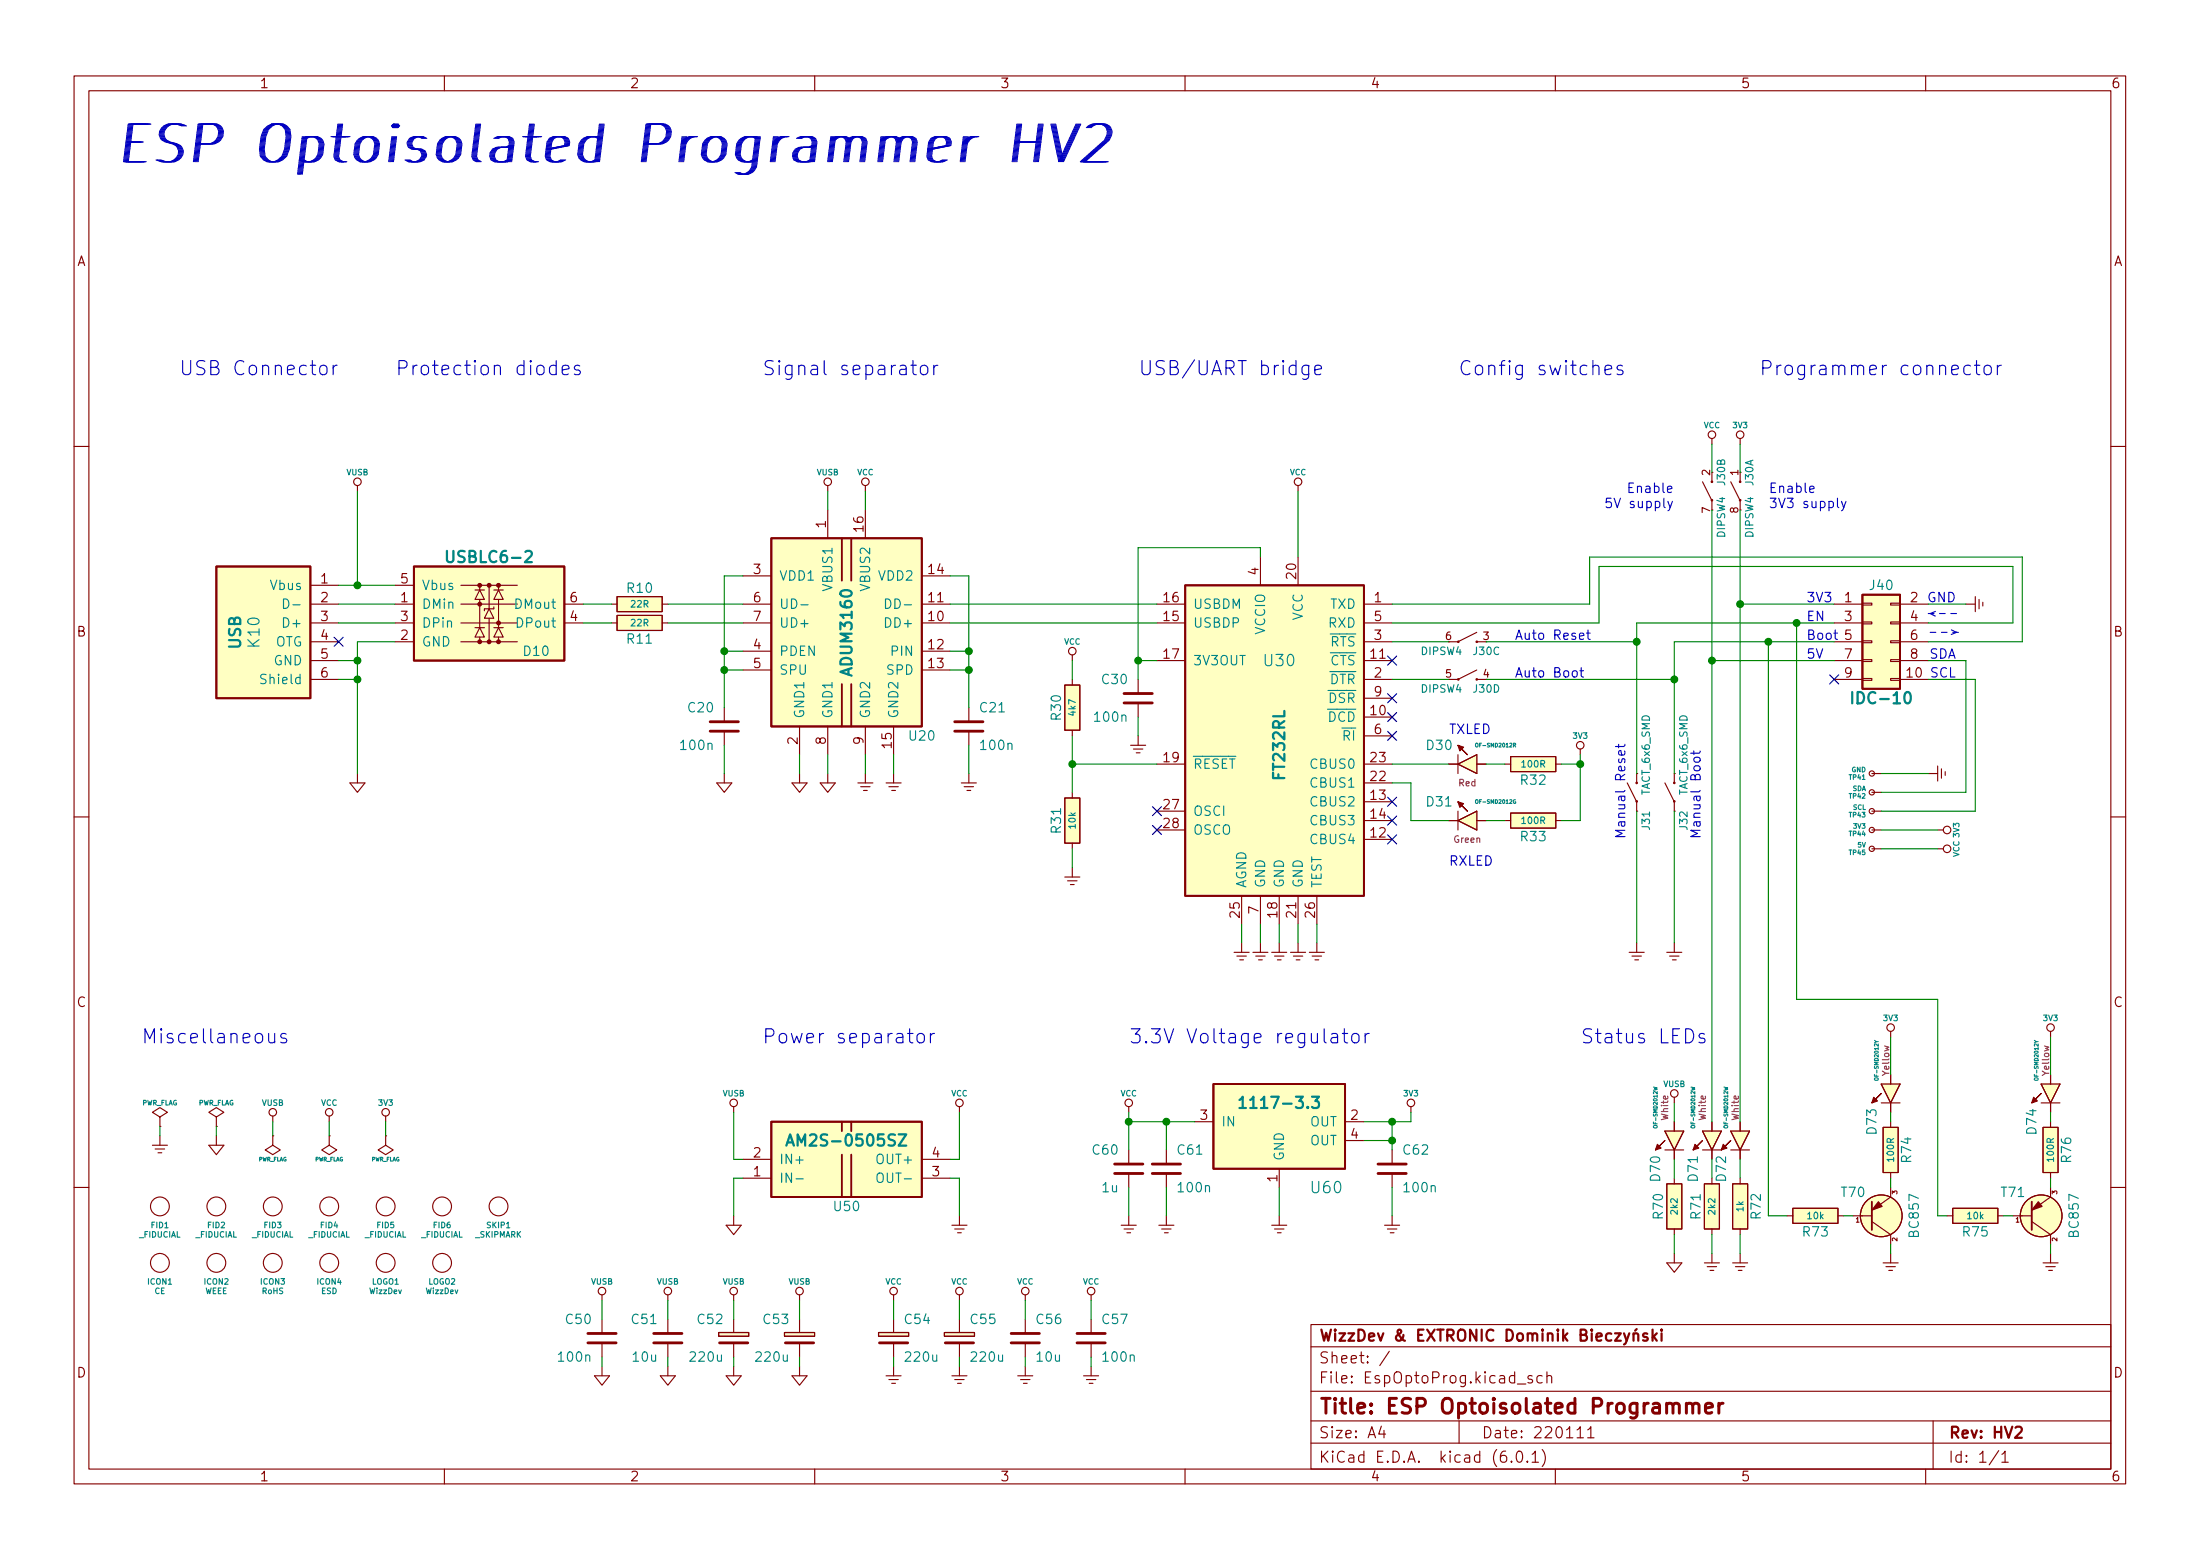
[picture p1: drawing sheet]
<svg xmlns="http://www.w3.org/2000/svg" width="297mm" height="210mm" viewBox="0 0 297 210" stroke-linecap="round" stroke-linejoin="round" font-family="sans-serif">
<g fill="none" stroke="#840000" stroke-width=".15">
<path d="M10 10.2h277v190.1h-277zM12 12.2h273v186.1h-273zM60 10.2v2M110 10.2v2M160 10.2v2M210 10.2v2M260 10.2v2M231.1 59.2v.7M234.9 59.2v.7M10 60.2h2M41.9 79h3.8M48.3 65.5v.8"/>
<path d="M53.3 79h2.6M62.2 79h7.6M64.1 79.6h1.3M64.8 79.6l.6 1.3h-1.3zM64.8 79v.6M66 79v3.2M66.7 79.6h1.2M67.3 79.6l.6 1.3h-1.2zM67.3 79v.6M100.3 77.7h3.8M111.8 65.5v.8M111.8 68.8v3.8"/>
<path d="M116.8 65.5v.8M116.8 68.8v3.8M124.5 77.7h3.8M170.2 75.2v3.8M175.3 65.5v.8M175.3 75.2v3.8M229.9 65l1.2 2.6v1.2M231.1 63.7v1.3M233.7 65l1.2 2.6v1.2M234.9 63.7v1.3M285 60.2h2M41.9 81.5h3.8"/>
<path d="M41.9 91.7h3.8M41.9 84.1h3.8M41.9 86.6h3.8M41.9 89.1h3.8M53.3 81.5h2.6M53.3 84.1h2.6M53.3 86.6h2.6M62.2 81.5h7.6M62.2 84.1h7.6M62.2 86.6h7.6M64.1 84.7h1.3M64.8 84.7l.6 1.3h-1.3z"/>
<path d="M64.8 80.9v3.8M64.8 86v.6M66 82.2l.7 1.2h-1.3zM66 83.4v3.2M66.7 84.7h1.2M66.7 81.9v.3h-1.3v.2M67.3 84.7l.6 1.3h-1.2zM67.3 80.9v3.8M67.3 86v.6M76.2 81.5h2.5M76.2 84.1h2.5M82.5 81.5h.8"/>
<path d="M82.5 84.1h.8M83.3 83.1h6.1v2h-6.1zM83.3 80.5h6.1v2h-6.1zM89.4 81.5h.8M89.4 84.1h.8M97.8 95.5v1.9M97.8 98.7v1.9M100.3 81.5h3.8M100.3 84.1h3.8M100.3 87.9h3.8M100.3 90.4h3.8M107.9 98v3.8"/>
<path d="M111.8 98v3.8M116.8 98v3.8M120.6 98v3.8M124.5 81.5h3.8M124.5 84.1h3.8M124.5 87.9h3.8M124.5 90.4h3.8M130.8 95.5v1.9M130.8 98.7v1.9M143.8 92.5h2v6h-2zM144.8 88.4v.7M144.8 91.7v.8"/>
<path d="M144.8 98.5v.8M153.7 99.3v1.3zM153.7 91.7v1.9M153.7 94.9v1.9M156.2 81.5h3.8M156.2 84.1h3.8M156.2 89.1h3.8M184.1 81.5h3.9M184.1 91.7h3.9M184.1 84.1h3.9M184.1 86.6h3.9M184.1 89.1h3.9"/>
<path d="M184.1 96.8h3.9M184.1 99.3h3.9M184.1 94.2h3.9M199.4 90.4l-2.6 1.3h-1.2M199.4 91.7h1.3M199.4 85.3l-2.6 1.3h-1.2M199.4 86.6h1.3M247.6 81.5h3.9M247.6 91.7h3.9M247.6 84.1h3.9M247.6 86.6h3.9M247.6 89.1h3.9"/>
<path d="M251.5 91.6h1.2v.2h-1.2zM251.5 89h1.2v.3h-1.2zM251.5 86.5h1.2v.2h-1.2zM251.5 83.9h1.2v.3h-1.2zM251.5 81.4h1.2v.3h-1.2zM255.3 91.6h1.2v.2h-1.2zM255.3 89h1.2v.3h-1.2zM255.3 86.5h1.2v.2h-1.2zM255.3 83.9h1.2v.3h-1.2zM255.3 81.4h1.2v.3h-1.2zM256.5 81.5h3.8M256.5 91.7h3.8"/>
<path d="M256.5 84.1h3.8M256.5 86.6h3.8M256.5 89.1h3.8M265.4 81.5h1.3zM266.7 80.5v2M267.2 80.9v1.3M267.7 81.3v.5zM10 110.2h2M47.2 105.7h2.1l-1 1.2zM48.3 104.4v1.3zM96.8 105.7h2l-1 1.2zM97.8 104.4v1.3z"/>
<path d="M106.9 105.7h2.1l-1.1 1.2zM107.9 104.4v1.3zM110.7 105.7h2.1l-1 1.2zM111.8 104.4v1.3zM115.8 105.7h2.1M116.2 106.2h1.3M116.6 106.7h.5zM116.8 104.4v1.3zM119.6 105.7h2.1M120 106.2h1.3M120.4 106.7h.5zM120.6 104.4v1.3z"/>
<path d="M129.8 105.7h2M130.2 106.2h1.2M130.6 106.7h.5zM130.8 104.4v1.3zM143.8 107.7h2v6.1h-2zM143.8 118.4h2M144.1 118.9h1.3M144.5 119.4h.5zM144.8 117.1v1.3zM144.8 106.9v.8M144.8 113.8v.7M152.7 100.6h2"/>
<path d="M153 101.1h1.3M153.4 101.6h.5zM156.2 103.1h3.8M156.2 112h3.8M156.2 109.5h3.8M184.1 105.7h3.9M184.1 103.1h3.9M184.1 113.3h3.9M184.1 108.2h3.9M184.1 110.7h3.9M195.6 103.1h1.2zM195.6 110.7h1.2z"/>
<path d="M196.8 103.1l2.6-1.3v2.6zM196.8 110.7l2.6-1.2v2.5zM196.8 101.8v2.6M196.8 109.5v2.5M199.4 103.1h1.3zM199.4 110.7h1.3zM203.2 103.1h.8M203.2 110.7h.8M204 102.1h6.1v2h-6.1zM204 109.7h6.1v2.1h-6.1zM210.1 103.1h.7M210.1 110.7h.7"/>
<path d="M213.4 101.1v.7M219.7 105.7l1.3 2.5v1.3M221 104.4v1.3M221 104.4h.1M221 109.5h.1M224.8 105.7l1.3 2.5v1.3M226.1 104.4v1.3M226.1 104.4h.1M226.1 109.5h.1M252.7 106.9h1.3M252.7 104.4h1.3M252.7 112h1.3"/>
<path d="M252.7 109.5h1.3M252.7 114.5h1.3M260.3 104.4h1.3zM261.6 112h.8M261.6 114.5h.8M261.6 103.4v2M262.1 103.8v1.2M262.6 104.1v.5zM285 110.2h2M166.6 128.5h2.1M167 129h1.3M167.4 129.5h.5z"/>
<path d="M167.6 127.2v1.3zM167.6 120.9v3.8M169.2 128.5h2M169.5 129h1.3M169.9 129.5h.5zM170.2 127.2v1.3zM170.2 120.9v3.8M171.7 128.5h2M172.1 129h1.3M172.5 129.5h.5zM172.7 127.2v1.3zM172.7 120.9v3.8"/>
<path d="M174.2 128.5h2.1M174.6 129h1.3M175 129.5h.5zM175.3 127.2v1.3zM175.3 120.9v3.8M176.8 128.5h2M177.2 129h1.2M177.5 129.5h.6zM177.8 127.2v1.3zM177.8 120.9v3.8M220 128.5h2M220.3 129h1.3"/>
<path d="M220.7 129.5h.5zM221 127.2v1.3zM225 128.5h2.1M225.4 129h1.3M225.8 129.5h.5zM226.1 127.2v1.3zM255.3 139.2v.7M276.9 139.2v.7M20.6 154.6h2M21 155.1h1.2M21.3 155.6h.5zM21.6 153.3v1.3z"/>
<path d="M21.6 150.7l1-.6-1-.6-1 .6 1 .6v1.3M21.6 152h.1M28.2 154.6h2l-1 1.2zM29.2 153.3v1.3zM29.2 150.7l1-.6-1-.6-1 .6 1 .6v1.3M29.2 152h.1M36.8 150.6v.8M36.8 153.3v1.3l1 .6-1 .6-1-.6 1-.6M36.8 153.3h.1M44.4 153.3v1.3l1.1 .6-1.1 .6-1-.6 1-.6M44.4 153.3h.1M44.4 150.6v.8"/>
<path d="M52.1 150.6v.8M52.1 153.3v1.3l1 .6-1 .6-1-.6 1-.6M52.1 153.3h.1M99.1 149.3v.8M100.3 159h3.8M100.3 156.5h3.8M124.5 159h3.8M124.5 156.5h3.8M129.5 149.3v.8M152.4 149.3v.8M152.4 155.2v1.9M152.4 158.4v1.9"/>
<path d="M157.5 155.2v1.9M157.5 158.4v1.9M161.3 151.4h2.5M172.7 157.7v2.6M181.6 151.4h2.5M181.6 153.9h2.5M188 155.2v1.9M188 158.4v1.9M190.5 149.3v.8M224.8 152.6h2.5l-1.2 2.6zM224.8 155.2h2.5M225 159.8h2.1v6.1h-2.1z"/>
<path d="M226.1 148.1v.7M226.1 151.4v1.2zM226.1 155.2v1.3zM226.1 159v.8M229.9 152.6h2.5l-1.3 2.6zM229.9 155.2h2.5M230.1 159.8h2.1v6.1h-2.1zM231.1 151.4v1.2zM231.1 155.2v1.3zM231.1 159v.8M233.7 152.6h2.5l-1.3 2.6zM233.7 155.2h2.5"/>
<path d="M233.9 159.8h2.1v6.1h-2.1zM234.9 151.4v1.2zM234.9 155.2v1.3zM234.9 159v.8M254 146.3h2.5l-1.2 2.5zM254 148.8h2.5M254.3 152.1h2v6.1h-2zM255.3 145v1.3zM255.3 148.8v1.3zM255.3 151.4v.7M255.3 158.2v.8M275.6 146.3h2.5l-1.2 2.5z"/>
<path d="M275.6 148.8h2.5M275.8 152.1h2.1v6.1h-2.1zM276.9 145v1.3zM276.9 148.8v1.3zM276.9 151.4v.7M276.9 158.2v.8M10 160.2h2M81.3 174.7v.8M81.3 178v2M90.2 174.7v.8M90.2 178v2M97 179.8h4.1v.5h-4.1z"/>
<path d="M98 165.3h2.1l-1 1.3zM99.1 164.1v1.2zM99.1 174.7v.8M99.1 178v1.8M105.9 179.8h4.1v.5h-4.1zM107.9 174.7v.8M107.9 178v1.8M118.6 179.8h4.1v.5h-4.1zM120.6 174.7v.8M120.6 178v1.8M127.5 179.8h4.1v.5h-4.1zM128.5 165.3h2.1"/>
<path d="M128.9 165.9h1.3M129.3 166.4h.5zM129.5 164.1v1.2zM129.5 174.7v.8M129.5 178v1.8M138.4 174.7v.8M138.4 178v2M147.3 174.7v.8M147.3 178v2M151.4 165.3h2M151.8 165.9h1.2M152.1 166.4h.6z"/>
<path d="M152.4 164.1v1.2zM156.5 165.3h2M156.8 165.9h1.3M157.2 166.4h.5zM157.5 164.1v1.2zM171.7 165.3h2M172.1 165.9h1.3M172.5 166.4h.5zM172.7 164.1v1.2zM177 178.8h108v19.5h-108zM186.9 165.3h2.1M187.3 165.9h1.3"/>
<path d="M187.7 166.4h.5zM188 164.1v1.2zM225 170.4h2.1l-1 1.3zM226.1 169.2v1.2zM226.1 165.9v.7M230.1 170.4h2.1M230.5 170.9h1.3M230.9 171.4h.5zM231.1 169.2v1.2zM231.1 165.9v.7M233.9 170.4h2.1M234.3 170.9h1.3"/>
<path d="M234.7 171.4h.5zM234.9 169.2v1.2zM234.9 165.9v.7M241.3 164.1h.8M242.1 163.1h6.1v2h-6.1zM248.2 164.1h.7M250.2 164.1h1.3M251.2 164.1h1.5M252.7 164.8l2.6 1.8v1.3M254.3 170.4h2M254.6 170.9h1.3M255 171.4h.5z"/>
<path d="M255.3 169.2v1.2zM255.3 160.3v1.2l-1.8 1.3M262.9 164.1h.8M263.7 163.1h6v2h-6zM269.7 164.1h.8M271.8 164.1h1.2M272.8 164.1h1.5M274.3 164.8l2.6 1.8v1.3M275.8 170.4h2.1M276.2 170.9h1.3M276.6 171.4h.5zM276.9 169.2v1.2z"/>
<path d="M276.9 160.3v1.2l-1.8 1.3M285 160.2h2M60 198.3v2M80.3 185.7h2l-1 1.2zM81.3 184.4v1.3zM81.3 181.2v1.9M89.2 185.7h2l-1 1.2zM90.2 184.4v1.3zM90.2 181.2v1.9M98 185.7h2.1l-1 1.2zM99.1 184.4v1.3zM99.1 181.2v1.9"/>
<path d="M106.9 185.7h2.1l-1.1 1.2zM107.9 184.4v1.3zM107.9 181.2v1.9M110 198.3v2M119.6 185.7h2.1M120 186.2h1.3M120.4 186.7h.5zM120.6 184.4v1.3zM120.6 181.2v1.9M128.5 185.7h2.1M128.9 186.2h1.3M129.3 186.7h.5z"/>
<path d="M129.5 184.4v1.3zM129.5 181.2v1.9M137.4 185.7h2M137.8 186.2h1.3M138.2 186.7h.5zM138.4 184.4v1.3zM138.4 181.2v1.9M146.3 185.7h2M146.7 186.2h1.3M147.1 186.7h.5zM147.3 184.4v1.3zM147.3 181.2v1.9"/>
<path d="M160 198.3v2M177 194.8h108M177 191.8h108M177 187.8h108M177 181.8h108M186.5 192.5l-.4 1h1M186.9 193v1M187.6 182.4l-1.3 1.9M197 191.8v3M204.1 197.2v.1h-.1l.1-.1v.1M204.9 186.8h1.1M204.9 195.9a.36 .36 0 0 1 .6 .2 .77 .77 0 0 1-.4 1.2 1 1 0 0 1-.2-1.4z"/>
<path d="M206.2 197.2l.1 .1h-.1h-.1l.1-.1v.1M206.9 196.3l.4-.5v1.5M206.9 197.3h.8M206.9 185.7l-.4-.1-.2 .2 .1 .3 .5 .1v.1v.3h-.2h-.4M208.2 195.6a1.72 1.72 0 0 1 0 2.3M208.2 185.7l-.4-.1-.3 .3v.4l.1 .3h.2h.4M208.9 185.8a.37 .37 0 0 1 .6 0v.8M208.9 185.1v1.5M210 198.3v2M212.9 193l.5-.5v1.5M212.9 194h.9M214.4 193l.4-.5v1.5"/>
<path d="M214.4 194h.8M260 198.3v2M261 191.8v6.5M269.9 195.8l-1.3 1.9M270.3 196.3l.4-.5v1.5M270.3 197.3h.9"/>
<circle cx="231.1" cy="58.7" r=".51"/>
<circle cx="235" cy="58.7" r=".51"/>
<circle cx="48.3" cy="65" r=".51"/>
<circle cx="111.8" cy="65" r=".51"/>
<circle cx="116.8" cy="65" r=".51"/>
<circle cx="175.3" cy="65" r=".51"/>
<circle cx="144.8" cy="87.9" r=".51"/>
<circle cx="213.4" cy="100.6" r=".51"/>
<circle cx="252.7" cy="112" r=".36"/>
<circle cx="252.7" cy="106.9" r=".36"/>
<circle cx="252.7" cy="104.4" r=".36"/>
<circle cx="252.7" cy="109.5" r=".36"/>
<circle cx="252.7" cy="114.5" r=".36"/>
<circle cx="262.9" cy="112" r=".51"/>
<circle cx="262.9" cy="114.5" r=".51"/>
<circle cx="255.3" cy="138.7" r=".51"/>
<circle cx="276.9" cy="138.7" r=".51"/>
<circle cx="36.8" cy="150.1" r=".51"/>
<circle cx="44.5" cy="150.1" r=".51"/>
<circle cx="52.1" cy="150.1" r=".51"/>
<circle cx="99.1" cy="148.8" r=".51"/>
<circle cx="129.5" cy="148.8" r=".51"/>
<circle cx="152.4" cy="148.8" r=".51"/>
<circle cx="190.5" cy="148.8" r=".51"/>
<circle cx="226.1" cy="147.6" r=".51"/>
<circle cx="21.6" cy="170.4" r="1.27"/>
<circle cx="21.6" cy="162.8" r="1.27"/>
<circle cx="29.2" cy="170.4" r="1.27"/>
<circle cx="29.2" cy="162.8" r="1.27"/>
<circle cx="36.8" cy="162.8" r="1.27"/>
<circle cx="36.8" cy="170.4" r="1.27"/>
<circle cx="44.4" cy="170.4" r="1.27"/>
<circle cx="44.4" cy="162.8" r="1.27"/>
<circle cx="52.1" cy="162.8" r="1.27"/>
<circle cx="52.1" cy="170.4" r="1.27"/>
<circle cx="59.7" cy="170.4" r="1.27"/>
<circle cx="59.7" cy="162.8" r="1.27"/>
<circle cx="67.3" cy="162.8" r="1.27"/>
<circle cx="81.3" cy="174.2" r=".51"/>
<circle cx="90.2" cy="174.2" r=".51"/>
<circle cx="99.1" cy="174.2" r=".51"/>
<circle cx="108" cy="174.2" r=".51"/>
<circle cx="120.7" cy="174.2" r=".51"/>
<circle cx="129.5" cy="174.2" r=".51"/>
<circle cx="138.4" cy="174.2" r=".51"/>
<circle cx="147.3" cy="174.2" r=".51"/>
<circle cx="254" cy="164.1" r="2.82"/>
<circle cx="275.6" cy="164.1" r="2.82"/>
</g>
<g fill="none" stroke="#840000" stroke-width=".3">
<path d="M178.4 179.4l.4 1.5 .3-1 .2 1 .4-1.5M180.3 179.4l-.1 .1 .1 .1v-.1v-.1v.2M180.3 179.9v1M180.8 179.9h.8l-.8 1h.8M182.1 179.9h.7l-.7 1h.7M183.4 179.4a.79 .79 0 0 1 .9 .5 .79 .79 0 0 1-.3 1h-.6zM186.1 179.9l.3 1 .4-1M192.2 179.4h-.7v1.5h.7M192.7 179.4l1 1.5M193.7 179.4l-1 1.5M194.1 179.4h.8M194.5 179.4v1.5"/>
<path d="M197.1 179.5a.5 .5 0 0 1 .5 0 .5 .5 0 0 1 .2 .4v.5a.5 .5 0 0 1-.5 .6 .5 .5 0 0 1-.5-.6v-.5zM199.3 179.4v1.5l-.8-1.5v1.5M200.1 179.4v1.5M201.6 179.6a.6 .6 0 0 0-.7 0 .6 .6 0 0 0-.2 .7 .56 .56 0 0 0 .3 .6 .56 .56 0 0 0 .6-.1M203.4 179.4a.79 .79 0 0 1 .9 .5 .79 .79 0 0 1-.3 1h-.6zM206.3 179.9v1M208.3 179.4l-.1 .1 .1 .1v-.1v-.1v.2M208.3 179.9v1M209 179.9v1M210.3 179.4v.1v.1l.1-.1-.1-.1v.2M210.3 179.9v1M211.1 179.4v1.5"/>
<path d="M211.6 179.9l-.5 .6M214.9 179.4l-.1 .1 .1 .1 .1-.1-.1-.1v.2M214.9 179.9v1M218.1 179.9h.7l-.7 1h.7M219.3 179.9l.3 1M220 179.9l-.5 1.4-.2 .1M220.6 179.9v1M221 179.4l-.2 .2M223.1 179.4v1.5M223.7 179.9l-.6 .6M224.3 179.4v.1v.1l.1-.1-.1-.1v.2M224.3 179.9v1"/>
<path d="M184.8 180.4l.8-.1-.1-.3-.4-.1-.3 .2 .1 .8h.2h.4M189.5 180.1l-.1 .4-.2 .3a.41 .41 0 0 1-.6 0 .41 .41 0 0 1 0-.6l.6-.5-.1-.2-.1-.1-.2 .1a.56 .56 0 0 0 .1 .7 1.06 1.06 0 0 0 .8 .7M191.5 180.1h.5M195.4 180.2h.6a.41 .41 0 0 0 .3-.4 .41 .41 0 0 0-.3-.4h-.6v1.5M195.8 180.2l.5 .7M204.9 180.1a.41 .41 0 0 1 .4-.2 .41 .41 0 0 1 .3 .3v.4a.41 .41 0 0 1-.4 .3 .41 .41 0 0 1-.4-.3zM206.3 180.1a.37 .37 0 0 1 .6 0v.8M206.9 180.1l.2-.2 .4 .1 .1 .9M209 180.1a.37 .37 0 0 1 .6 0v.8M211.2 180.4l.4 .5M213.4 180.1h.7a.36 .36 0 0 0 .1-.4 .36 .36 0 0 0-.3-.3h-.5v1.5h.6a.4 .4 0 0 0 .3-.4 .4 .4 0 0 0-.4-.4M215.6 180.4l.7-.1-.1-.3-.4-.1-.2 .2v.8h.2h.4"/>
<path d="M217.6 180l-.5-.1-.3 .3v.4l.2 .3h.1h.5M220.6 180.1a.37 .37 0 0 1 .6 0v.8M222.4 180l-.3-.1-.3 .2 .1 .3 .5 .1 .1 .1-.1 .3h-.1h-.5M223.3 180.4l.4 .5M272.1 192.7l.2-.2 .5 .1a.4 .4 0 0 1 .1 .6l-.8 .8h.9"/>
</g>
<path d="M227.7 189.6a.5 .5 0 0 1 .8 .1v1M227.7 189.4v1.3M228.5 189.7l.3-.3 .5 .1 .1 .2v1M230.3 190l.9-.1-.1-.4-.6-.1-.2 .3v.7l.1 .2 .1 .1 .6-.1M232.1 189.4v1.3M232.6 189.4a.51 .51 0 0 0-.5 .4" fill="none" stroke="#840000" stroke-width=".4"/>
<g fill="#ffffc2" stroke="#ffffc2" stroke-width=".14">
<path d="M143.8 107.7h2v6.1h-2z"/>
<path d="M118.6 179.8h4.1v.5h-4.1z"/>
<path d="M251.5 80.3h5v12.7h-5z"/>
<path d="M225 159.8h2.1v6.1h-2.1z"/>
<path d="M233.9 159.8h2.1v6.1h-2.1z"/>
<path d="M233.7 152.6h2.5z"/>
<path d="M233.7 152.6h2.5l-1.3 2.6z"/>
<path d="M229.9 152.6h2.5z"/>
<path d="M229.9 152.6h2.5l-1.3 2.6z"/>
<path d="M263.7 163.1h6v2h-6z"/>
<path d="M143.8 92.5h2v6h-2z"/>
<path d="M254.3 152.1h2v6.1h-2z"/>
<path d="M254 146.3h2.5z"/>
<path d="M254 146.3h2.5l-1.2 2.5z"/>
<path d="M275.8 152.1h2.1v6.1h-2.1z"/>
<path d="M275.6 146.3h2.5z"/>
<path d="M275.6 146.3h2.5l-1.2 2.5z"/>
<path d="M242.1 163.1h6.1v2h-6.1z"/>
<path d="M104.1 72.6h20.4v25.4h-20.4z"/>
<path d="M230.1 159.8h2.1v6.1h-2.1z"/>
<path d="M199.4 101.8v2.6z"/>
<path d="M196.8 103.1l2.6-1.3v2.6z"/>
<path d="M204 102.1h6.1v2h-6.1z"/>
<path d="M163.8 146.3h17.8v11.4h-17.8z"/>
<path d="M83.3 83.1h6.1v2h-6.1z"/>
<path d="M127.5 179.8h4.1v.5h-4.1z"/>
<path d="M224.8 152.6h2.5z"/>
<path d="M224.8 152.6h2.5l-1.2 2.6z"/>
<path d="M29.2 76.4h12.7v17.8h-12.7z"/>
<path d="M55.9 76.4h20.3v12.7h-20.3z"/>
<path d="M83.3 80.5h6.1v2h-6.1z"/>
<path d="M160 79h24.1v41.9h-24.1z"/>
<path d="M199.4 109.5v2.5z"/>
<path d="M196.8 110.7l2.6-1.2v2.5z"/>
<path d="M204 109.7h6.1v2.1h-6.1z"/>
<path d="M97 179.8h4.1v.5h-4.1z"/>
<path d="M105.9 179.8h4.1v.5h-4.1z"/>
<path d="M104.1 151.4h20.4v10.1h-20.4z"/>
<circle cx="275.6" cy="164.1" r="2.82"/>
<circle cx="254" cy="164.1" r="2.82"/>
</g>
<g fill="none" stroke="#840000" stroke-width=".38">
<path d="M95.9 97.4h3.8M95.9 98.7h3.8M128.9 97.4h3.8M128.9 98.7h3.8M151.8 93.6h3.8M151.8 94.9h3.8M150.5 157.1h3.8M150.5 158.4h3.8M155.6 157.1h3.8M155.6 158.4h3.8M186.1 157.1h3.8M186.1 158.4h3.8"/>
<path d="M79.4 180h3.8M88.3 180h3.8M136.5 180h3.8M145.4 180h3.8M79.4 181.2h3.8M88.3 181.2h3.8M97.2 181.2h3.8M106 181.2h3.9M118.7 181.2h3.9M127.6 181.2h3.8M136.5 181.2h3.8M145.4 181.2h3.8"/>
</g>
<g fill="none" stroke="#840000" stroke-width=".25">
<path d="M29.2 76.4h12.7v17.8h-12.7zM55.9 76.4h20.3v12.7h-20.3zM104.1 72.6h20.4v25.4h-20.4zM113.7 72.6v5.8M114.9 72.6v5.8M160 79h24.1v41.9h-24.1zM113.7 92.3v5.7M114.9 92.3v5.7M251.5 80.3h5v12.7h-5zM104.1 151.4h20.4v10.1h-20.4zM113.7 151.4v1.2M113.7 155.8v5.7"/>
<path d="M114.9 151.4v1.2M114.9 155.8v5.7M163.8 146.3h17.8v11.4h-17.8z"/>
</g>
<g fill="#840000" stroke="#840000" stroke-width=".15">
<path d="M232.7 154.4l.5 .5-.8 .3 1.3-1.3-1.3 1.3z"/>
<path d="M228.9 154.4l.5 .5-.8 .3 1.3-1.3-1.3 1.3z"/>
<path d="M275.2 162.2l.5 .6-1.4 .5z"/>
<path d="M253 148.1l.5 .5-.8 .2 1.3-1.2-1.3 1.2z"/>
<path d="M274.6 148.1l.5 .5-.8 .2 1.3-1.2-1.3 1.2z"/>
<path d="M253.6 162.2l.5 .6-1.4 .5z"/>
<path d="M196.8 100.6l.8 .2-.5 .5-.3-.7 1.3 1.2z"/>
<path d="M223.8 154.4l.5 .5-.8 .3 1.3-1.3-1.3 1.3z"/>
<path d="M196.8 108.2l.8 .3-.5 .5-.3-.8 1.3 1.3z"/>
<circle cx="196.9" cy="91.7" r=".1"/>
<circle cx="199.4" cy="91.7" r=".1"/>
<circle cx="196.9" cy="86.6" r=".1"/>
<circle cx="199.4" cy="86.6" r=".1"/>
<circle cx="226.1" cy="108.1" r=".1"/>
<circle cx="226.1" cy="105.7" r=".1"/>
<circle cx="221" cy="108.1" r=".1"/>
<circle cx="221" cy="105.7" r=".1"/>
<circle cx="64.8" cy="86.6" r=".25"/>
<circle cx="64.8" cy="81.5" r=".25"/>
<circle cx="64.8" cy="79" r=".25"/>
<circle cx="66" cy="86.6" r=".25"/>
<circle cx="66" cy="79" r=".25"/>
<circle cx="67.3" cy="86.6" r=".25"/>
<circle cx="67.3" cy="84.1" r=".25"/>
<circle cx="67.3" cy="79" r=".25"/>
<circle cx="231.1" cy="67.5" r=".1"/>
<circle cx="231.1" cy="65" r=".1"/>
<circle cx="235" cy="67.5" r=".1"/>
<circle cx="235" cy="65" r=".1"/>
</g>
<g fill="none" stroke="#008484" stroke-width=".15">
<path d="M38.3 80.8a.64 .64 0 0 1 .7 .7 .64 .64 0 0 1-.7 .6zM39.5 81.6h1M108.1 81.6h1M119.6 80.8a.64 .64 0 0 1 .7 .7 .64 .64 0 0 1-.7 .6zM179.6 96.1a.64 .64 0 0 1 .7 .6 .64 .64 0 0 1-.7 .6zM181.5 96.2a.51 .51 0 0 0-.6 0 .51 .51 0 0 0-.1 .6 .48 .48 0 0 0 .2 .5 .48 .48 0 0 0 .5-.1M182.1 96.1a.64 .64 0 0 1 .7 .6 .64 .64 0 0 1-.7 .6zM199.2 100.4l.1-.1 .2 .1v.4l-.3-.1zM199.2 108l.1-.1 .2 .1v.4h-.3zM204.3 100.6l.3-.1v-.2h-.3v.5M204.5 100.6l.1 .2M204.6 107.9a.23 .23 0 0 0-.3 .3 .23 .23 0 0 0 .3 .2v-.2h-.1"/>
<path d="M107.5 159.1h.9M118.5 158.5a.43 .43 0 0 1 .5-.2 .43 .43 0 0 1 .3 .4v.4a.42 .42 0 0 1-.5 .5 .42 .42 0 0 1-.4-.5zM223.2 146.7l.5 .1-.3 .1 .3 .1-.5 .1M223.3 151.9h.4v.2l-.4 .1-.1-.1zM228.3 146.7l.5 .1-.3 .1 .3 .1-.5 .1M228.4 151.9h.4v.2l-.4 .1-.1-.1zM232.8 146.7l.5 .1-.4 .1 .4 .1-.5 .1M232.8 151.9h.4l.1 .2-.5 .1v-.1zM253.1 140.4l.3 .2-.3 .1M253.2 145.5h.3l.1 .2-.4 .1-.1-.1zM274.7 140.4l.2 .2-.2 .1M274.7 145.5h.4l.1 .2-.5 .1v-.1z"/>
</g>
<g fill="#840000" stroke="#840000" stroke-width=".25">
<path d="M274.3 162.2v3.8z"/>
<path d="M252.7 162.2v3.8z"/>
</g>
<path d="M106.2 154.6l.5-1.5 .5 1.5M106.3 154.2h.7M121.3 153.1h1.1l-1.1 1.5h1.1M167.3 148.4l.5-.4v1.5M167.3 149.5h.9M177.1 148h1l-.5 .6a.41 .41 0 0 1 .5 .3v.3l-.2 .3h-.5l-.3-.1" fill="none" stroke="#008484" stroke-width=".3"/>
<g fill="none" stroke="#0000c2" stroke-width=".15">
<path d="M130.7 18.4l-.4 3.4M131.5 18.4a1.5 1.5 0 0 0-1.5 1M131.7 18.4a1.5 1.5 0 0 0-1.6 1M131.8 18.4a1.5 1.5 0 0 0-1.6 1M131.9 18.4a1.5 1.5 0 0 0-1.6 1M132 18.4a1.5 1.5 0 0 0-1.5 1M132.2 18.4a1.5 1.5 0 0 0-1.6 1M137 19.2h3.5M137.3 16.7l-.6 5.1M137.4 16.7l-.6 5.1M137.6 16.7l-.7 5.1M137.7 16.7l-.7 5.1"/>
<path d="M137.8 16.7l-.6 5.1M137.9 16.7l-.6 5.1M140.2 16.7l-.6 5.1M140.3 16.7l-.6 5.1M140.5 16.7l-.7 5.1M140.6 16.7l-.6 5.1M140.7 16.7l-.6 5.1M140.8 16.7l-.6 5.1M141.9 16.7l1.1 5.1 2.3-5.1M142 16.7l1.1 5.1 2.3-5.1M142.2 16.7l1 5.1 2.3-5.1M142.3 16.7l1 5.1 2.4-5.1"/>
<path d="M142.4 16.7l1.1 5.1 2.3-5.1M142.5 16.7l1.1 5.1 2.3-5.1M146.7 17.2l.8-.5h1.2a1.13 1.13 0 0 1 .8 1.5l-.4 .7-3.2 2.9h3.1M146.8 17.2l.8-.5h1.2a1.13 1.13 0 0 1 .8 1.5l-.3 .7-3.3 2.9h3.1M146.9 17.2l.8-.5h1.2a1.13 1.13 0 0 1 .8 1.5l-.3 .7-3.3 2.9h3.2M147.1 17.2l.7-.5h1.3a1.13 1.13 0 0 1 .7 1.5l-.3 .7-3.3 2.9h3.2M147.2 17.2l.8-.5h1.2a1.13 1.13 0 0 1 .8 1.5l-.4 .7-3.2 2.9h3.1M147.3 17.2l.8-.5h1.2a1.13 1.13 0 0 1 .8 1.5l-.3 .7-3.3 2.9h3.1M43.3 49.5a.52 .52 0 0 1 .5-.2 .52 .52 0 0 1 .4 .4v.5a.52 .52 0 0 1-.5 .4 .52 .52 0 0 1-.5-.4zM45 49.3v1.3M45.5 49.3a.49 .49 0 0 0-.5 .4M75.1 49.4l-.5-.1-.4 .4v.5l.2 .3 .2 .1 .5-.1"/>
<path d="M75.1 48.7v1.9M75.9 49.9l.9-.1-.1-.4-.5-.1-.3 .3v.7l.1 .2 .2 .1 .5-.1M78.3 49.4l-.5-.1-.3 .3 .1 .2 .7 .2 .1 .2-.1 .3-.2 .1-.6-.1M123 49.3h.7M123.3 48.7v1.6l.1 .2 .3 .1M124.4 49.5a.52 .52 0 0 1 .5-.2 .52 .52 0 0 1 .4 .4v.5a.52 .52 0 0 1-.5 .4 .52 .52 0 0 1-.5-.4zM126.1 49.3v1.3M126.6 49.3a.49 .49 0 0 0-.5 .4M176.7 49.3v1.5a.52 .52 0 0 1-.8 .3M176.7 49.4l-.5-.1-.4 .4v.5l.2 .3 .2 .1 .5-.1M177.5 49.9l.9-.1-.1-.4-.5-.1-.3 .3v.7l.1 .2 .2 .1 .5-.1M216.7 49.9l.9-.1-.1-.4-.5-.1-.3 .3v.7l.1 .2 .2 .1 .5-.1"/>
<path d="M219.1 49.4l-.5-.1-.3 .3 .1 .2 .7 .2 .1 .2-.1 .3-.2 .1-.6-.1M266 49.4l-.5-.1-.4 .4v.5l.2 .3 .2 .1 .5-.1M266.6 49.3h.7M266.9 48.7v1.6l.1 .2 .3 .1M268 49.5a.52 .52 0 0 1 .5-.2 .52 .52 0 0 1 .4 .4v.5a.52 .52 0 0 1-.5 .4 .52 .52 0 0 1-.5-.4zM269.7 49.3v1.3M270.2 49.3a.48 .48 0 0 0-.5 .4M217.5 67.2h-.6v.6l.1-.1 .5 .1 .1 .2-.1 .4-.2 .1h-.3l-.1-.1M244.3 66l.6-.1v-.2l-.4-.1-.2 .2 .1 .6h.5M248.1 67.2v1.1l.2 .2M248.6 67.7l.3 .8M249.2 67.7l-.4 1.1-.2 .1"/>
<path d="M212.4 90.6l.3-.1 .3 .3v.3l-.3 .3-.3-.1-.1-.2v-.3zM213.3 85.9l.6-.2-.1-.2-.4-.1-.1 .2v.6h.5M213.3 90.5h.5M213.5 90.1v1.1l.1 .1 .2 .1M214.2 85.4h.5M214.4 85v1.1l.1 .1 .2 .1M247.6 85.4h.5M247.8 85v1.1v.1l.3 .1M218.5 100.4v.5M219.3 101.3l.1 .4-.2 .2-.6-.1v-.5h.2l.2 .6M219.4 100.4l-.1 .3h-.1h-1.1M228.7 101.3v.5"/>
<path d="M228.8 102.3l.1-.1h.4l.2 .1v.3l-.2 .3h-.4l-.2-.3zM229.5 101.3v.3l-.1 .1h-1.1M36.3 139.5v1l.1 .1a.52 .52 0 0 0 .7 0M37.1 139.5v1.2M38.6 139.6l-.4-.1-.3 .2 .1 .3 .6 .2 .1 .2-.1 .2-.2 .1-.5-.1M122.5 139.5h.8M122.8 138.8v1.7l.1 .1 .4 .1M123.9 139.6a.52 .52 0 0 1 .5-.1 .52 .52 0 0 1 .4 .3v.6a.52 .52 0 0 1-.5 .4 .52 .52 0 0 1-.5-.4zM125.6 139.5v1.2M126.2 139.5a.49 .49 0 0 0-.6 .3M179.8 139.6l.2-.1 .5 .1 .1 .1v1M180.6 139.9l-.6 .1a.37 .37 0 0 0-.3 .4 .37 .37 0 0 0 .3 .3l.6-.1"/>
<path d="M181.2 139.5h.8M181.5 138.8v1.7l.1 .1 .4 .1M182.7 139.6a.52 .52 0 0 1 .8 .2v.6a.52 .52 0 0 1-.5 .4 .52 .52 0 0 1-.5-.4v-.6zM184.3 139.5v1.2M184.9 139.5a.49 .49 0 0 0-.6 .3M230.1 139.6l-.4-.1-.3 .2 .1 .3 .6 .2 .1 .2-.1 .2-.2 .1-.5-.1"/>
</g>
<path d="M260.6 82.8l1 .5M260.6 82.8l1.3-.5M260.6 85.3h3.8M264.2 85.3l-1.3 .5M264.2 82.8h-3.9M264.2 85.3l-1.1-.5" fill="none" stroke="#0000c2" stroke-width=".15" stroke-dasharray=".8 .8"/>
<g fill="none" stroke="#008400" stroke-width=".15">
<path d="M231.1 59.9v3.8M234.9 59.9v3.8M45.7 79h7.6M48.3 66.3v12.7M100.3 77.7h-2.5v17.8M111.8 66.3v2.5M116.8 66.3v2.5M128.3 77.7h2.5v17.8M170.2 75.2v-1.3h-16.5v17.8M175.3 66.3v8.9M231.1 68.8v82.6M234.9 68.8v82.6"/>
<path d="M45.7 89.1h2.6M45.7 81.5h7.6M45.7 84.1h7.6M45.7 91.7h2.6M53.3 86.6h-5v17.8M78.7 81.5h3.8M78.7 84.1h3.8M90.2 81.5h10.1M90.2 84.1h10.1M97.8 90.4h2.5M97.8 87.9h2.5M128.3 81.5h27.9"/>
<path d="M128.3 84.1h27.9M128.3 90.4h2.5M128.3 87.9h2.5M144.8 89.1v2.6M144.8 99.3v7.6M153.7 96.8v2.5M153.7 89.1h2.5M188 81.5h26.6v-6.3h58.4v11.4h-12.7M188 84.1h27.9v-7.7h55.9v7.7h-11.5M188 91.7h7.6M188 86.6h7.6M200.7 91.7h25.4"/>
<path d="M200.7 86.6h20.3M231.1 89.1h16.5M234.9 81.5h12.7M238.8 86.6v77.5h2.5M242.6 84.1v50.8h19v29.2h1.3M247.6 84.1h-26.6v20.3M247.6 86.6h-21.5v17.8M260.3 89.1h5.1v17.8h-11.4M260.3 81.5h5.1M260.3 91.7h6.4v17.8h-12.7M97.8 100.6v3.8M107.9 101.8v2.6"/>
<path d="M111.8 101.8v2.6M116.8 101.8v2.6M120.6 101.8v2.6M130.8 100.6v3.8M144.8 114.5v2.6M144.8 103.1h11.4M188 103.1h7.6M188 105.7h2.5v5h5.1M200.7 103.1h2.5M200.7 110.7h2.5M210.8 103.1h2.6M213.4 101.8v8.9h-2.6"/>
<path d="M221 109.5v17.7M226.1 109.5v17.7M254 104.4h6.3M254 112h7.6M254 114.5h7.6M167.6 124.7v2.5M170.2 124.7v2.5M172.7 124.7v2.5M175.3 124.7v2.5M177.8 124.7v2.5M255.3 139.9v5.1M276.9 139.9v5.1"/>
<path d="M21.6 152v1.3M29.2 152v1.3M36.8 151.4v1.9M44.4 151.4v1.9M52.1 151.4v1.9M99.1 150.1v6.4h1.2M100.3 159h-1.2v5.1M128.3 159h1.2v5.1M129.5 150.1v6.4h-1.2M152.4 151.4h8.9M152.4 150.1v5.1M157.5 151.4v3.8"/>
<path d="M184.1 153.9h3.9M188 151.4v3.8M190.5 150.1v1.3h-6.4M226.1 148.8v2.6M226.1 156.5v2.5M231.1 156.5v2.5M234.9 156.5v2.5M255.3 150.1v1.3M255.3 159v1.3M276.9 150.1v1.3M276.9 159v1.3M81.3 175.5v2.5"/>
<path d="M90.2 175.5v2.5M99.1 175.5v2.5M107.9 175.5v2.5M120.6 175.5v2.5M129.5 175.5v2.5M138.4 175.5v2.5M147.3 175.5v2.5M152.4 160.3v3.8M157.5 160.3v3.8M172.7 160.3v3.8M188 160.3v3.8M226.1 166.6v2.6"/>
<path d="M231.1 166.6v2.6M234.9 166.6v2.6M248.9 164.1h1.3M255.3 167.9v1.3M270.5 164.1h1.3M276.9 167.9v1.3M81.3 183.1v1.3M90.2 183.1v1.3M99.1 183.1v1.3M107.9 183.1v1.3M120.6 183.1v1.3M129.5 183.1v1.3"/>
<path d="M138.4 183.1v1.3M147.3 183.1v1.3"/>
</g>
<g fill="none" stroke="#000084" stroke-width=".15">
<path d="M45.1 86l1.2 1.2M46.3 86l-1.2 1.2M187.4 96.2l1.2 1.2M187.4 98.7l1.2 1.2M187.4 88.5l1.2 1.3M187.4 93.6l1.2 1.2M188.6 96.2l-1.2 1.2M188.6 98.7l-1.2 1.2M188.6 88.5l-1.2 1.3M188.6 93.6l-1.2 1.2M247 91.1l1.3 1.2M248.3 91.1l-1.3 1.2"/>
<path d="M155.6 111.4l1.2 1.2M155.6 108.9l1.2 1.2M156.8 111.4l-1.2 1.2M156.8 108.9l-1.2 1.2M187.4 110.1l1.2 1.2M187.4 107.6l1.2 1.2M187.4 112.7l1.2 1.2M188.6 110.1l-1.2 1.2M188.6 107.6l-1.2 1.2M188.6 112.7l-1.2 1.2"/>
</g>
<g fill="#008400" stroke="#008400" stroke-width=".15">
<circle cx="153.7" cy="89.1" r=".46"/>
<circle cx="130.8" cy="87.9" r=".46"/>
<circle cx="130.8" cy="90.4" r=".46"/>
<circle cx="144.8" cy="103.1" r=".46"/>
<circle cx="97.8" cy="90.4" r=".46"/>
<circle cx="97.8" cy="87.9" r=".46"/>
<circle cx="152.4" cy="151.4" r=".46"/>
<circle cx="157.5" cy="151.4" r=".46"/>
<circle cx="48.3" cy="89.1" r=".46"/>
<circle cx="48.3" cy="91.7" r=".46"/>
<circle cx="48.3" cy="79" r=".46"/>
<circle cx="242.6" cy="84.1" r=".46"/>
<circle cx="234.9" cy="81.5" r=".46"/>
<circle cx="188" cy="151.4" r=".46"/>
<circle cx="188" cy="153.9" r=".46"/>
<circle cx="226.1" cy="91.7" r=".46"/>
<circle cx="238.8" cy="86.6" r=".46"/>
<circle cx="231.1" cy="89.1" r=".46"/>
<circle cx="221" cy="86.6" r=".46"/>
<circle cx="213.4" cy="103.1" r=".46"/>
</g>
<text font-size="7.1" fill="#0000c2" x="15.4" y="22.1">ESP Optoisolated Programmer HV2</text>
<text font-size="2.8" fill="#840000" x="178" y="190.8">Title: ESP Optoisolated Programmer</text>
<g font-size="2.7" fill="#0000c2">
<text x="24.1" y="50.7">USB Connector</text>
<text x="53.3" y="50.7">Protection diodes</text>
<text x="102.9" y="50.7">Signal separator</text>
<text x="153.7" y="50.7">USB/UART bridge</text>
<text x="196.8" y="50.7">Config switches</text>
<text x="237.5" y="50.7">Programmer connector</text>
<text x="19" y="140.8">Miscellaneous</text>
<text x="102.9" y="140.8">Power separator</text>
<text x="152.4" y="140.8">3.3V Voltage regulator</text>
<text x="213.4" y="140.8">Status LEDs</text>
</g>
<g font-size="2.1" fill="#008484">
<text x="60.9" y="75.9">USBLC6-2</text>
<text x="32.5" y="87.6" transform="rotate(-90 32.5 87.6)">USB</text>
<text x="35.1" y="87.3" transform="rotate(-90 35.1 87.3)">K10</text>
<text x="170.8" y="89.9">U30</text>
<text x="115.1" y="90.9" transform="rotate(-90 115.1 90.9)">ADUM3160</text>
<text x="250.6" y="95">IDC-10</text>
<text x="173.5" y="105.1" transform="rotate(-90 173.5 105.1)">FT232RL</text>
<text x="168.5" y="149.6">1117-3.3</text>
<text x="107.3" y="154.7">AM2S-0505SZ</text>
<text x="177.1" y="161">U60</text>
</g>
<g font-size="2.1" fill="#840000">
<text x="178" y="184">Sheet: /</text>
<text x="178" y="186.7">File: EspOptoProg.kicad_sch</text>
<text x="178" y="197.4">KiCad E.D.A. kicad (6.0.1)</text>
<text x="178" y="194.1">Size: A4</text>
<text x="200" y="194.1">Date: 220111</text>
<text x="263" y="194.1">Rev: HV2</text>
<text x="263" y="197.4">Id: 1/1</text>
</g>
<g font-size="1.8" fill="#840000">
<text x="35" y="11.9">1</text>
<text x="85" y="11.9">2</text>
<text x="135" y="11.9">3</text>
<text x="185" y="11.9">4</text>
<text x="235" y="11.9">5</text>
<text x="285" y="11.9">6</text>
<text x="10.3" y="35.9">A</text>
<text x="285.3" y="35.9">A</text>
<text x="111.5" y="71.2" transform="rotate(-90 111.5 71.2)">1</text>
<text x="116.6" y="71.7" transform="rotate(-90 116.6 71.7)">16</text>
<text x="101.7" y="77.5">3</text>
<text x="125.4" y="77.5">14</text>
<text x="169.9" y="77.6" transform="rotate(-90 169.9 77.6)">4</text>
<text x="43.3" y="78.7">1</text>
<text x="43.3" y="81.3">2</text>
<text x="43.3" y="83.8">3</text>
<text x="54.1" y="81.3">1</text>
<text x="54.1" y="83.8">3</text>
<text x="54.1" y="78.7">5</text>
<text x="77" y="83.8">4</text>
<text x="77" y="81.3">6</text>
<text x="101.7" y="81.3">6</text>
<text x="101.7" y="83.8">7</text>
<text x="125.4" y="83.8">10</text>
<text x="125.4" y="81.3">11</text>
<text x="157.1" y="83.8">15</text>
<text x="157.1" y="81.3">16</text>
<text x="175" y="78.1" transform="rotate(-90 175 78.1)">20</text>
<text x="185.6" y="81.3">1</text>
<text x="185.6" y="83.8">5</text>
<text x="249.1" y="81.3">1</text>
<text x="249.1" y="83.8">3</text>
<text x="258" y="81.3">2</text>
<text x="258" y="83.8">4</text>
<text x="10.3" y="85.9">B</text>
<text x="43.3" y="86.4">4</text>
<text x="43.3" y="88.9">5</text>
<text x="54.1" y="86.4">2</text>
<text x="101.7" y="87.6">4</text>
<text x="125.4" y="87.6">12</text>
<text x="157.1" y="88.9">17</text>
<text x="185.1" y="88.9">11</text>
<text x="185.6" y="86.4">3</text>
<text x="249.1" y="86.4">5</text>
<text x="249.1" y="88.9">7</text>
<text x="258" y="86.4">6</text>
<text x="258" y="88.9">8</text>
<text x="285.3" y="85.9">B</text>
<text x="43.3" y="91.4">6</text>
<text x="101.7" y="90.2">5</text>
<text x="125.4" y="90.2">13</text>
<text x="185.6" y="91.4">2</text>
<text x="185.6" y="94">9</text>
<text x="249.1" y="91.4">9</text>
<text x="107.7" y="100.4" transform="rotate(-90 107.7 100.4)">2</text>
<text x="111.5" y="100.4" transform="rotate(-90 111.5 100.4)">8</text>
<text x="116.6" y="100.4" transform="rotate(-90 116.6 100.4)">9</text>
<text x="120.4" y="100.9" transform="rotate(-90 120.4 100.9)">15</text>
<text x="185.1" y="96.5">10</text>
<text x="185.6" y="99.1">6</text>
<text x="157.1" y="102.9">19</text>
<text x="185.1" y="107.9">13</text>
<text x="185.1" y="105.4">22</text>
<text x="185.1" y="102.9">23</text>
<text x="157.1" y="109.2">27</text>
<text x="157.1" y="111.8">28</text>
<text x="185.1" y="113">12</text>
<text x="185.1" y="110.5">14</text>
<text x="167.4" y="123.8" transform="rotate(-90 167.4 123.8)">25</text>
<text x="169.9" y="123.3" transform="rotate(-90 169.9 123.3)">7</text>
<text x="172.5" y="123.8" transform="rotate(-90 172.5 123.8)">18</text>
<text x="175" y="123.8" transform="rotate(-90 175 123.8)">21</text>
<text x="177.5" y="123.8" transform="rotate(-90 177.5 123.8)">26</text>
<text x="10.3" y="135.9">C</text>
<text x="285.3" y="135.9">C</text>
<text x="162.1" y="151.1">3</text>
<text x="182.4" y="151.1">2</text>
<text x="182.4" y="153.7">4</text>
<text x="101.7" y="158.7">1</text>
<text x="101.7" y="156.2">2</text>
<text x="125.9" y="158.7">3</text>
<text x="125.9" y="156.2">4</text>
<text x="172.5" y="159.5" transform="rotate(-90 172.5 159.5)">1</text>
<text x="10.3" y="185.9">D</text>
<text x="285.3" y="185.9">D</text>
<text x="35" y="199.9">1</text>
<text x="85" y="199.9">2</text>
<text x="135" y="199.9">3</text>
<text x="185" y="199.9">4</text>
<text x="235" y="199.9">5</text>
<text x="285" y="199.9">6</text>
</g>
<g font-size="1.8" fill="#0000c2">
<text x="217.7" y="68.6">5V supply</text>
<text x="220.3" y="66.5">Enable</text>
<text x="238.8" y="66.5">Enable</text>
<text x="238.8" y="68.6">3V3 supply</text>
<text x="243.8" y="81.3">3V3</text>
<text x="243.8" y="83.8">EN</text>
<text x="260.2" y="81.3">GND</text>
<text x="204.5" y="86.3">Auto Reset</text>
<text x="243.8" y="88.9">5V</text>
<text x="243.8" y="86.3">Boot</text>
<text x="260.4" y="88.9">SDA</text>
<text x="204.5" y="91.4">Auto Boot</text>
<text x="257.5" y="91.4">10 SCL</text>
<text x="195.6" y="99">TXLED</text>
<text x="219.4" y="113.3" transform="rotate(-90 219.4 113.3)">Manual Reset</text>
<text x="229.6" y="113.3" transform="rotate(-90 229.6 113.3)">Manual Boot</text>
<text x="195.6" y="116.8">RXLED</text>
</g>
<g font-size="1.8" fill="#008484">
<text x="36.6" y="79.6">Vbus</text>
<text x="56.9" y="82.2">DMin</text>
<text x="56.9" y="79.6">Vbus</text>
<text x="69.7" y="82.2">DMout</text>
<text x="84.7" y="80">R10</text>
<text x="105.2" y="78.4">VDD1</text>
<text x="105.2" y="82.2">UD-</text>
<text x="112.4" y="79.6" transform="rotate(-90 112.4 79.6)">VBUS1</text>
<text x="117.5" y="79.6" transform="rotate(-90 117.5 79.6)">VBUS2</text>
<text x="118.7" y="78.4">VDD2</text>
<text x="120.3" y="82.2">DD-</text>
<text x="161" y="82.2">USBDM</text>
<text x="175.9" y="83.7" transform="rotate(-90 175.9 83.7)">VCC</text>
<text x="179.6" y="82.2">TXD</text>
<text x="252.5" y="79.6">J40</text>
<text x="37" y="89.8">GND</text>
<text x="37.1" y="87.2">OTG</text>
<text x="38.6" y="84.7">D+</text>
<text x="56.9" y="87.2">GND</text>
<text x="56.9" y="84.7">DPin</text>
<text x="70" y="84.7">DPout</text>
<text x="70.8" y="88.5">D10</text>
<text x="84.7" y="86.9">R11</text>
<text x="105.2" y="88.5">PDEN</text>
<text x="105.2" y="84.7">UD+</text>
<text x="119.9" y="84.7">DD+</text>
<text x="120.5" y="88.5">PIN</text>
<text x="161" y="84.7">USBDP</text>
<text x="161" y="89.8">3V3OUT</text>
<text x="170.8" y="85.6" transform="rotate(-90 170.8 85.6)">VCCIO</text>
<text x="178.2" y="89.8">~{CTS}</text>
<text x="178.2" y="87.2">~{RTS}</text>
<text x="179.4" y="84.7">RXD</text>
<text x="35.6" y="92.3">Shield</text>
<text x="105.2" y="91.1">SPU</text>
<text x="119.8" y="91.1">SPD</text>
<text x="148.9" y="92.3">C30</text>
<text x="178" y="94.9">~{DSR}</text>
<text x="178.1" y="92.3">~{DTR}</text>
<text x="92" y="101.2">100n</text>
<text x="93" y="96.1">C20</text>
<text x="108.6" y="97" transform="rotate(-90 108.6 97)">GND1</text>
<text x="112.4" y="97" transform="rotate(-90 112.4 97)">GND1</text>
<text x="117.5" y="97" transform="rotate(-90 117.5 97)">GND2</text>
<text x="121.3" y="97" transform="rotate(-90 121.3 97)">GND2</text>
<text x="122.8" y="99.9">U20</text>
<text x="132.4" y="96.1">C21</text>
<text x="132.5" y="101.2">100n</text>
<text x="143.3" y="97.1" transform="rotate(-90 143.3 97.1)">R30</text>
<text x="147.9" y="97.4">100n</text>
<text x="180" y="99.9">~{RI}</text>
<text x="192.7" y="101.2">D30</text>
<text x="161" y="103.8">~{RESET}</text>
<text x="177.1" y="106.3">CBUS1</text>
<text x="177.1" y="103.8">CBUS0</text>
<text x="205.4" y="105.9">R32</text>
<text x="143.3" y="112.4" transform="rotate(-90 143.3 112.4)">R31</text>
<text x="161" y="110.1">OSCI</text>
<text x="161" y="112.6">OSCO</text>
<text x="177.1" y="113.9">CBUS4</text>
<text x="177.1" y="108.8">CBUS2</text>
<text x="177.1" y="111.4">CBUS3</text>
<text x="192.7" y="108.8">D31</text>
<text x="205.4" y="113.5">R33</text>
<text x="168.3" y="119.9" transform="rotate(-90 168.3 119.9)">AGND</text>
<text x="170.8" y="119.9" transform="rotate(-90 170.8 119.9)">GND</text>
<text x="173.4" y="119.9" transform="rotate(-90 173.4 119.9)">GND</text>
<text x="175.9" y="119.9" transform="rotate(-90 175.9 119.9)">GND</text>
<text x="178.4" y="119.9" transform="rotate(-90 178.4 119.9)">TEST</text>
<text x="147.6" y="155.8">C60</text>
<text x="159.1" y="155.8">C61</text>
<text x="164.8" y="152">IN</text>
<text x="176.9" y="152">OUT</text>
<text x="176.9" y="154.6">OUT</text>
<text x="189.5" y="155.8">C62</text>
<text x="253.4" y="153" transform="rotate(-90 253.4 153)">D73</text>
<text x="275" y="153" transform="rotate(-90 275 153)">D74</text>
<text x="105.2" y="159.6">IN-</text>
<text x="105.2" y="157.1">IN+</text>
<text x="118.7" y="157.1">OUT+</text>
<text x="119.1" y="159.6">OUT-</text>
<text x="148.8" y="160.9">1u</text>
<text x="159.2" y="160.9">100n</text>
<text x="173.4" y="156.7" transform="rotate(-90 173.4 156.7)">GND</text>
<text x="189.7" y="160.9">100n</text>
<text x="224.2" y="159.4" transform="rotate(-90 224.2 159.4)">D70</text>
<text x="229.2" y="159.4" transform="rotate(-90 229.2 159.4)">D71</text>
<text x="233" y="159.4" transform="rotate(-90 233 159.4)">D72</text>
<text x="248.7" y="161.5">T70</text>
<text x="258.1" y="156.8" transform="rotate(-90 258.1 156.8)">R74</text>
<text x="270.3" y="161.5">T71</text>
<text x="279.7" y="156.8" transform="rotate(-90 279.7 156.8)">R76</text>
<text x="112.7" y="163.4">U50</text>
<text x="224.5" y="164.4" transform="rotate(-90 224.5 164.4)">R70</text>
<text x="229.6" y="164.4" transform="rotate(-90 229.6 164.4)">R71</text>
<text x="237.7" y="164.4" transform="rotate(-90 237.7 164.4)">R72</text>
<text x="243.5" y="166.9">R73</text>
<text x="259.1" y="166.8" transform="rotate(-90 259.1 166.8)">BC857</text>
<text x="265.1" y="166.9">R75</text>
<text x="280.7" y="166.8" transform="rotate(-90 280.7 166.8)">BC857</text>
<text x="76.5" y="178.7">C50</text>
<text x="85.4" y="178.7">C51</text>
<text x="94.2" y="178.7">C52</text>
<text x="103.1" y="178.7">C53</text>
<text x="122.2" y="178.7">C54</text>
<text x="131.1" y="178.7">C55</text>
<text x="140" y="178.7">C56</text>
<text x="148.9" y="178.7">C57</text>
<text x="75.5" y="183.8">100n</text>
<text x="85.5" y="183.8">10u</text>
<text x="93.3" y="183.8">220u</text>
<text x="102.2" y="183.8">220u</text>
<text x="122.4" y="183.8">220u</text>
<text x="131.3" y="183.8">220u</text>
<text x="140" y="183.8">10u</text>
<text x="149" y="183.8">100n</text>
</g>
<g font-size="1.4" fill="#840000">
<text x="230.9" y="64.1" transform="rotate(-90 230.9 64.1)">2</text>
<text x="234.7" y="64.1" transform="rotate(-90 234.7 64.1)">1</text>
<text x="230.9" y="69.2" transform="rotate(-90 230.9 69.2)">7</text>
<text x="234.7" y="69.2" transform="rotate(-90 234.7 69.2)">8</text>
<text x="195.2" y="86.4">6</text>
<text x="200.3" y="86.4">3</text>
<text x="195.2" y="91.4">5</text>
<text x="200.3" y="91.4">4</text>
</g>
<g font-size="1.4" fill="#008484">
<text x="232.9" y="65.4" transform="rotate(-90 232.9 65.4)">J30B</text>
<text x="236.7" y="65.5" transform="rotate(-90 236.7 65.5)">J30A</text>
<text x="232.9" y="72.5" transform="rotate(-90 232.9 72.5)">DIPSW4</text>
<text x="236.7" y="72.5" transform="rotate(-90 236.7 72.5)">DIPSW4</text>
<text x="191.9" y="88.4">DIPSW4</text>
<text x="199" y="88.4">J30C</text>
<text x="191.9" y="93.5">DIPSW4</text>
<text x="199" y="93.5">J30D</text>
<text x="222.8" y="107.3" transform="rotate(-90 222.8 107.3)">TACT_6x6_SMD</text>
<text x="227.8" y="107.3" transform="rotate(-90 227.8 107.3)">TACT_6x6_SMD</text>
<text x="222.8" y="111.9" transform="rotate(-90 222.8 111.9)">J31</text>
<text x="227.8" y="111.9" transform="rotate(-90 227.8 111.9)">J32</text>
</g>
<g font-size="1.2" fill="#008484">
<text x="85.2" y="82">22R</text>
<text x="85.2" y="84.5">22R</text>
<text x="145.2" y="96.5" transform="rotate(-90 145.2 96.5)">4k7</text>
<text x="205.5" y="103.6">100R</text>
<text x="145.2" y="111.8" transform="rotate(-90 145.2 111.8)">10k</text>
<text x="205.5" y="111.2">100R</text>
<text x="255.7" y="156.7" transform="rotate(-90 255.7 156.7)">100R</text>
<text x="277.3" y="156.7" transform="rotate(-90 277.3 156.7)">100R</text>
<text x="226.5" y="163.8" transform="rotate(-90 226.5 163.8)">2k2</text>
<text x="231.6" y="163.8" transform="rotate(-90 231.6 163.8)">2k2</text>
<text x="235.4" y="163.5" transform="rotate(-90 235.4 163.5)">1k</text>
<text x="244.1" y="164.5">10k</text>
<text x="265.7" y="164.5">10k</text>
</g>
<g font-size="1.2" fill="#840084">
<text x="197" y="106.1">Red</text>
<text x="196.3" y="113.7">Green</text>
<text x="255.1" y="145.1" transform="rotate(-90 255.1 145.1)">Yellow</text>
<text x="276.7" y="145.1" transform="rotate(-90 276.7 145.1)">Yellow</text>
<text x="225.2" y="151.2" transform="rotate(-90 225.2 151.2)">White</text>
<text x="230.3" y="151.2" transform="rotate(-90 230.3 151.2)">White</text>
<text x="234.8" y="151.2" transform="rotate(-90 234.8 151.2)">White</text>
</g>
<g font-size="1.1" fill="#008484">
<text x="230" y="57.8">VCC</text>
<text x="234" y="57.8">3V3</text>
<text x="46.8" y="64.1">VUSB</text>
<text x="110.3" y="64.1">VUSB</text>
<text x="115.7" y="64.1">VCC</text>
<text x="174.1" y="64.1">VCC</text>
<text x="143.7" y="87">VCC</text>
<text x="212.4" y="99.7">3V3</text>
<text x="264.5" y="115.7" transform="rotate(-90 264.5 115.7)">VCC 3V3</text>
<text x="254.3" y="137.8">3V3</text>
<text x="275.9" y="137.8">3V3</text>
<text x="35.4" y="149.2">VUSB</text>
<text x="43.3" y="149.2">VCC</text>
<text x="51.1" y="149.2">3V3</text>
<text x="97.6" y="147.9">VUSB</text>
<text x="128.4" y="147.9">VCC</text>
<text x="151.3" y="147.9">VCC</text>
<text x="189.6" y="147.9">3V3</text>
<text x="224.6" y="146.7">VUSB</text>
<text x="18.8" y="167">_FIDUCIAL</text>
<text x="20.4" y="165.7">FID1</text>
<text x="26.4" y="167">_FIDUCIAL</text>
<text x="28.1" y="165.7">FID2</text>
<text x="34.1" y="167">_FIDUCIAL</text>
<text x="35.7" y="165.7">FID3</text>
<text x="41.7" y="167">_FIDUCIAL</text>
<text x="43.3" y="165.7">FID4</text>
<text x="49.3" y="167">_FIDUCIAL</text>
<text x="50.9" y="165.7">FID5</text>
<text x="56.9" y="167">_FIDUCIAL</text>
<text x="58.5" y="165.7">FID6</text>
<text x="64.2" y="167">_SKIPMARK</text>
<text x="65.8" y="165.7">SKIP1</text>
<text x="20" y="173.3">ICON1</text>
<text x="27.6" y="173.3">ICON2</text>
<text x="35.2" y="173.3">ICON3</text>
<text x="42.8" y="173.3">ICON4</text>
<text x="50.2" y="173.3">LOGO1</text>
<text x="57.8" y="173.3">LOGO2</text>
<text x="79.8" y="173.3">VUSB</text>
<text x="88.7" y="173.3">VUSB</text>
<text x="97.6" y="173.3">VUSB</text>
<text x="106.5" y="173.3">VUSB</text>
<text x="119.5" y="173.3">VCC</text>
<text x="128.4" y="173.3">VCC</text>
<text x="137.3" y="173.3">VCC</text>
<text x="146.2" y="173.3">VCC</text>
<text x="20.9" y="174.6">CE</text>
<text x="27.6" y="174.6">WEEE</text>
<text x="35.4" y="174.6">RoHS</text>
<text x="43.4" y="174.6">ESD</text>
<text x="49.9" y="174.6">WizzDev</text>
<text x="57.5" y="174.6">WizzDev</text>
</g>
<g font-size=".9" fill="#008484">
<text x="249.7" y="107.8">TP42</text>
<text x="249.7" y="105.2">TP41</text>
<text x="250" y="104.2">GND</text>
<text x="250.1" y="106.7">SDA</text>
<text x="249.7" y="112.8">TP44</text>
<text x="249.7" y="110.3">TP43</text>
<text x="250.2" y="109.3">SCL</text>
<text x="250.3" y="111.8">3V3</text>
<text x="249.7" y="115.4">TP45</text>
<text x="250.8" y="114.4">5V</text>
<text x="19.1" y="149.2">PWR_FLAG</text>
<text x="26.7" y="149.2">PWR_FLAG</text>
</g>
<g font-size=".9" fill="#840000">
<text x="256.2" y="161.1" transform="rotate(-90 256.2 161.1)">3</text>
<text x="277.7" y="161.1" transform="rotate(-90 277.7 161.1)">3</text>
<text x="250.6" y="165">1</text>
<text x="256.2" y="167.5" transform="rotate(-90 256.2 167.5)">2</text>
<text x="272.2" y="165">1</text>
<text x="277.7" y="167.5" transform="rotate(-90 277.7 167.5)">2</text>
</g>
<g font-size=".7" fill="#008484">
<text x="199.5" y="100.8">OF-SMD2012R</text>
<text x="199.5" y="108.5">OF-SMD2012G</text>
<text x="253.6" y="145.5" transform="rotate(-90 253.6 145.5)">OF-SMD2012Y</text>
<text x="275.2" y="145.5" transform="rotate(-90 275.2 145.5)">OF-SMD2012Y</text>
<text x="223.8" y="152" transform="rotate(-90 223.8 152)">OF-SMD2012W</text>
<text x="228.9" y="152" transform="rotate(-90 228.9 152)">OF-SMD2012W</text>
<text x="233.3" y="152" transform="rotate(-90 233.3 152)">OF-SMD2012W</text>
<text x="34.8" y="156.7">PWR_FLAG</text>
<text x="42.5" y="156.7">PWR_FLAG</text>
<text x="50.1" y="156.7">PWR_FLAG</text>
</g>
</svg>
